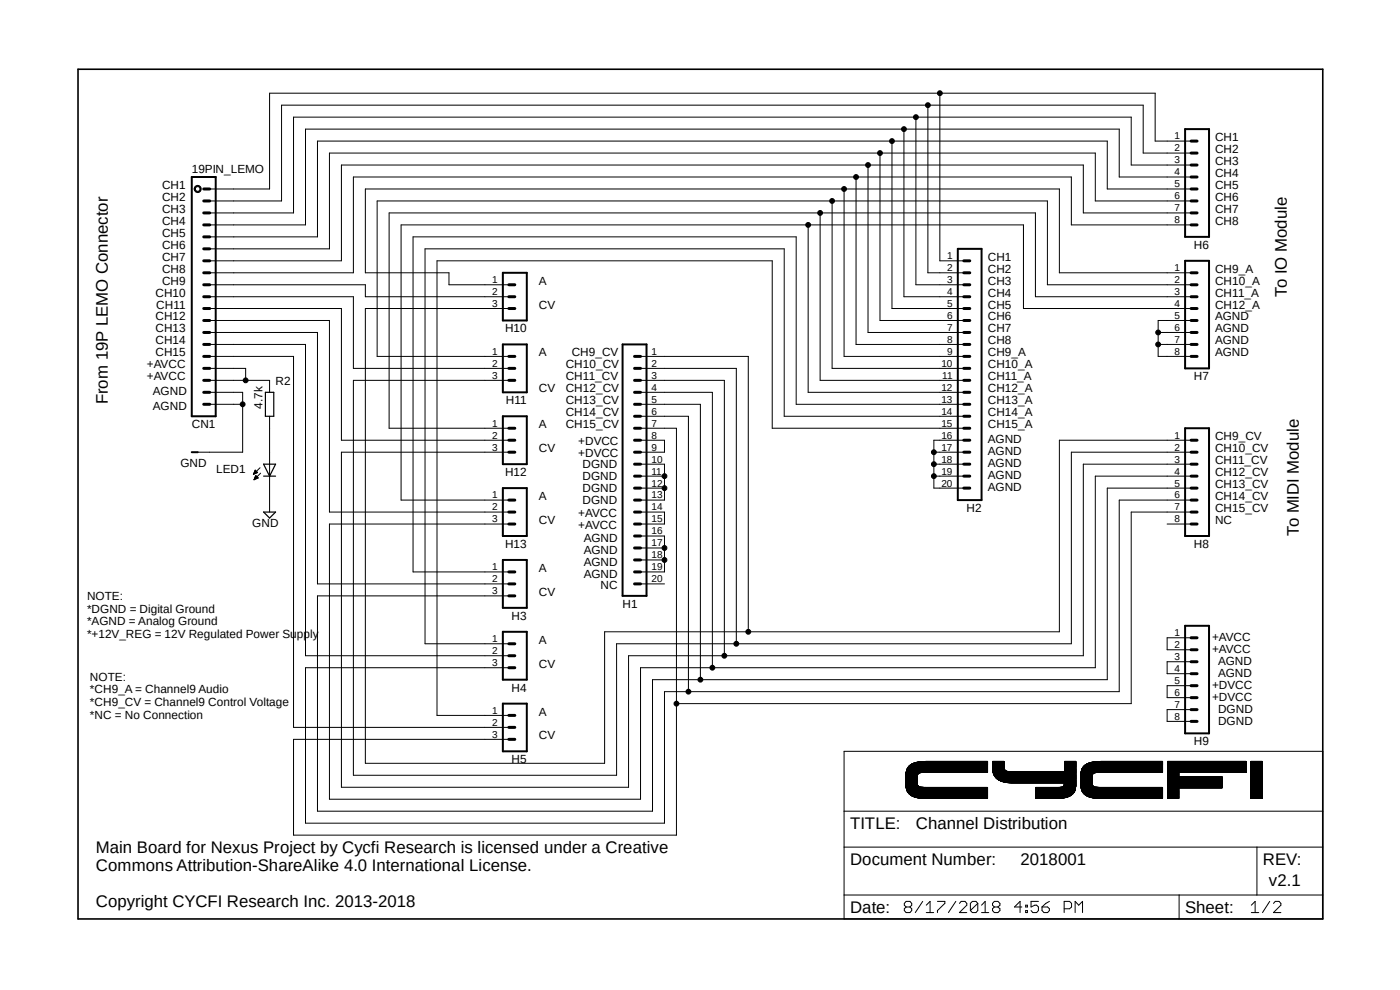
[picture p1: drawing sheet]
<svg xmlns="http://www.w3.org/2000/svg" width="297mm" height="210mm" viewBox="0 0 297 210" stroke-linecap="round" stroke-linejoin="round" font-family="sans-serif">
<path d="M16 14.4l265 181.1M281 14.4l-265 181.1" fill="none" stroke="#fff" stroke-width=".21"/>
<g fill="none" stroke="#000" stroke-width=".21">
<path d="M199.4 19.8v35.5h5.1M41.5 39.5a.75 .75 0 0 1 1.1 .3 .75 .75 0 0 1-.5 1 .75 .75 0 0 1-.9-.7h.2a.5 .5 0 0 1 .7-.5 .5 .5 0 0 1 .2 .8 .5 .5 0 0 1-.8-.1l-.1-.2h-.2zM181.6 37.5v35.6h22.9M184.1 35v35.5h20.4M186.7 32.5v35.5h17.8M189.2 29.9v35.5h15.3M191.8 27.4v35.5h12.7M194.3 24.8v35.6h10.2M196.8 22.3v35.6h7.7M252.7 29.9h-7.6v-10.1h-187.9v20.3h-12.7M252.7 32.5h-10.2v-10.2h-182.8v20.3h-15.2M252.7 35h-12.7v-10.2h-177.7v20.4h-17.8"/>
<path d="M252.7 37.5h-15.3v-10.1h-172.6v20.3h-20.3M171.4 47.7v35.5h33.1M174 45.2v35.5h30.5M176.5 42.6v35.5h28M179.1 40.1v35.5h25.4M252.7 45.2h-22.9v-10.2h-157.4v20.3h-27.9M252.7 47.7h-25.4v-10.2h-152.3v20.4h-30.5M252.7 57.9h-28v-17.8h-147.2v17.8h17.7v2.5h12.7M252.7 40.1h-17.8v-10.2h-167.5v20.3h-22.9M252.7 42.6h-20.3v-10.1h-162.5v20.3h-25.4M44.5 60.4h33v2.5h30.4M44.5 62.9h30.5v15.2h32.9"/>
<path d="M44.5 65.4h27.9v28h35.5M44.5 68h25.4v40.6h38M44.5 70.5h22.9v53.4h40.5M44.5 73.1h20.3v66h43.1M44.5 75.6h17.8v78.7h45.6M44.5 78.1h7.6v2.6M107.9 65.4h-30.4v96.5h50.8v-27.9h96.4v-40.6h28M135.9 75.6h22.8v58.4M135.9 78.1h20.3v58.5M245.7 70.5h7M245.7 73.1h7M252.7 60.4h-30.5v-17.8h-142.2v33h27.9"/>
<path d="M252.7 62.9h-33v-17.7h-137.2v45.6h25.4M252.7 65.4h-35.6v-17.7h-132v58.4h22.8M252.7 68h-7v7.6h7M44.5 80.7h12.7v2.5M44.5 83.2h7v12.7h-9.5M44.5 85.8h7M54 100h.4M54.1 99.9h.2M54.1 99.8h.1M55.2 99.2l-1.4 1.4M57.2 88.3v20.3M107.9 95.9h-35.5v71.1h60.9v-27.9h96.5v-40.6h22.9"/>
<path d="M107.9 80.7h-32.9v83.8h55.8v-27.9h96.5v-40.7h25.4M135.9 80.7h17.8v58.4M135.9 83.2h15.2v58.4M135.9 85.8h12.7v58.4M135.9 88.3h10.1v58.4M135.9 90.8h7.6v86.4h-81.2v-20.4h45.6M135.9 93.4h5.1v2.5h-5.1M135.9 98.5h5.1v7.6h-5.1M198.1 95.9h6.4M198.1 98.5h6.4M204.5 90.8h-40.7v-35.5h-71.1v96.5h15.2M204.5 85.8h-35.6v-35.6h-81.3v71.1h20.3"/>
<path d="M204.5 88.3h-38.1v-35.5h-76.2v83.8h17.7M204.5 93.4h-6.4v10.1h6.4M53.8 100.6h.1M53.8 100.5h.2M53.8 100.4h.4M53.9 100.3h.5M53.9 101.8h.1M53.9 100.2h.8M53.9 101.7h.2M54 100.2h.5M54 100.1h.4M54 101.6h.4"/>
<path d="M54 101.5h.5M54 101.4h.7M54.1 101.3h.6M54.1 101.2h.5M54.1 101.1h.4M54.2 101h.2M54.2 101h.1M54.3 100.9l.5 .5-.9 .4zM54.7 100.2l-.6-.5-.3 .9M54.7 100.2l-.9 .4M55.3 100.4l-1.4 1.4M135.9 101h5.1"/>
<path d="M135.9 103.5h5.1M135.9 108.6h5.1v2.6h-5.1M135.9 113.7h5.1v7.6h-5.1M135.9 116.2h5.1M135.9 118.8h5.1M198.1 101h6.4M247.6 111.2h5.1M252.7 103.5h-17.8v40.7h-96.5v27.9h-71v-45.7h40.5M252.7 101h-20.3v40.6h-96.5v27.9h-66v-58.3h38M252.7 106.1h-15.3v40.6h-96.4v27.9h-76.2v-33h43.1M252.7 108.6h-12.7v40.7h-96.5M135.9 123.9h5.1"/>
<path d="M252.7 135.3h-5.1v2.5h5.1M179.1 159.4h101.5v35.5h-101.5zM252.7 140.4h-5.1v2.5h5.1M252.7 145.5h-5.1v2.5h5.1M252.7 150.5h-5.1v2.5h5.1M179.1 179.7h101.5M179.1 172.1h101.5M192.2 167h17.3M192.2 167h3.7M192.2 167h3.2M192.2 166.9h2.8M192.2 166.8l2.7 .1"/>
<path d="M192.2 166.8h2.6M192.2 166.7h2.5M192.2 166.6l2.5 .1M192.2 166.6h2.5M192.2 166.5h2.4M192.2 166.4h2.4M192.2 166.3h2.4M192.2 166.2h2.4M192.2 166.1h2.4M192.2 166h2.4M192.2 165.9h2.4M192.2 165.8h2.4"/>
<path d="M192.2 165.7h2.4M192.2 165.6h2.4M192.2 165.5h2.4M192.2 165.4h2.4M192.2 165.3h2.4M192.2 165.2h2.4M192.2 165.1h2.4M192.2 165h2.4M192.2 164.9h2.4M192.2 164.8h2.4M192.2 164.7h2.4M192.2 164.6h2.4"/>
<path d="M192.2 164.5h2.4M192.2 164.4h2.4M192.2 164.3h2.5M192.2 164.2h2.5M192.2 164.1h2.6M192.2 164h2.7M192.2 164h2.8M192.2 163.9h17.3M192.3 167.3h17.2M192.3 167.2h17.2M192.3 167.1h17.2M192.3 163.8h17.2"/>
<path d="M192.3 163.7h17.2M192.3 163.6h17.2M192.3 167.4h17.2M192.3 163.5h17.2M192.4 167.6h17.1M192.4 167.5h17.1M192.4 163.4h17.1M192.4 167.7h17.1M192.4 163.3h17.1M192.4 163.2h17.1M192.4 167.8h17.1M192.4 163.1h17.1"/>
<path d="M192.5 167.9h17M192.5 163h17M192.6 168h16.9M192.6 162.9h16.9M192.6 168.1h16.9M192.6 162.8h16.9M192.7 162.8h16.8M192.7 168.2h16.8M192.7 162.7h16.8M192.7 168.3h16.8M192.7 162.6h16.8M192.8 168.3h16.7"/>
<path d="M192.8 162.6h16.7M192.9 168.4h16.6M192.9 162.5h16.6M193 168.5h16.5M193 162.4h16.5M193 162.3h16.5M193.1 168.6h16.4M193.1 162.3h16.4M193.2 168.7h16.3M193.2 162.3h16.3M193.3 168.7h16.2M193.3 162.2h16.2"/>
<path d="M193.3 162.1h16.2M193.4 168.8h16.1M193.4 162.1h16.1M193.5 168.9h16M193.5 162.1h16M193.6 168.9h15.9M193.7 169h15.8M193.7 162h15.8M193.8 161.9h15.7M193.9 169h15.6M193.9 161.9h15.6M194 169.1h15.5"/>
<path d="M194 161.8h15.5M194.1 169.1h15.4M194.3 169.2h15.2M194.3 161.8h15.2M194.4 161.7h15.1M194.6 169.2h14.9M194.6 161.7h14.9M194.9 169.3h14.6M194.9 161.6h14.6M195.2 169.3h14.3M195.4 163.9l-3.2 .1M195.6 161.5h13.9"/>
<path d="M195.7 169.4h13.8M196.4 161.5h13.1M210.6 163.3h2.5M210.6 163.2h2.5M210.6 163.1h2.4M210.6 163h2.4M210.6 162.9h2.4M210.6 162.8h2.4M210.6 162.7h2.4M210.6 162.6h2.4M210.6 162.5h2.4M210.6 162.4h2.4"/>
<path d="M210.6 162.3h2.4M210.6 162.2h2.4M210.6 162.1h2.4M210.6 162h2.4M210.6 161.9h2.4M210.6 161.8h2.4M210.6 161.7h2.4M210.6 161.6h2.4M210.6 161.5h2.4M210.7 163.7h3.2M210.7 163.6h3M210.7 163.6h2.8"/>
<path d="M210.7 163.5h2.7M210.7 163.4h2.6M210.7 163.4h2.5M210.7 163.9h17.5M210.7 163.8h17.5M210.7 163.7h17.5M210.7 164h17.5M210.8 164.1h17.4M210.8 164.3h17.4M210.8 164.2h17.4M210.9 164.3h17.3M210.9 164.5h17.3"/>
<path d="M210.9 164.4h17.3M211 164.5h17.2M211 164.7h17.2M211 164.6h17.2M211.1 164.7h17.1M211.1 164.8h17.1M211.2 164.8h17M211.2 164.9h17M211.3 165h16.9M211.4 165.1h16.8M211.5 165.2h16.7M211.6 165.3h16.6"/>
<path d="M211.7 165.4h16.5M211.8 165.4h16.4M211.9 165.5h16.3M212 165.5h16.2M212 165.6h16.2M212.2 165.7h16M212.3 165.7h15.9M212.4 165.7h15.8M212.6 165.8h15.6M212.8 165.9h15.4M213 165.9h15.2M213.2 165.9h15"/>
<path d="M213.4 166h14.8M214.1 166.1h14.1M219.8 169.4h5M219.8 169.3h5.5M219.8 169.3h5.8M219.8 169.2h6M219.8 169.1h6.6M219.8 169.1h6.7M219.8 169h6.8M219.8 168.9h7.1M219.8 168.8h7.2M219.8 168.7h7.4"/>
<path d="M219.8 168.7h7.5M219.8 168.6h7.5M219.8 168.5h7.7M219.8 168.4h7.7M219.8 168.4h7.8M219.8 168.3h7.9M219.8 168.2h8M219.8 168.1h8M219.8 168h8.1M219.8 167.9h8.2M219.8 167.8h8.2M219.8 167.7h8.2"/>
<path d="M219.8 167.6h8.2M219.8 167.6h8.3M219.8 167.5h8.3M219.8 167.4h8.3M219.8 167.3h8.3M219.8 167.2h8.3M219.8 167.2h8.4M219.8 167.1h8.4M219.8 167h8.4M224.9 167h3.3M225.3 167h2.9M225.5 166.9h2.7"/>
<path d="M225.6 166.9h2.6M225.7 166.8h2.5M225.8 166.7h2.4M225.8 166.6h2.4M225.8 166.5h2.4M225.8 166.4h2.4M225.8 166.3h2.4M225.8 166.2h2.4M225.8 166.1h2.4M225.9 163.7h2.3M225.9 163.6h2.3M225.9 163.5h2.3"/>
<path d="M225.9 163.4h2.3M225.9 163.3h2.3M225.9 163.2h2.3M225.9 163.1h2.3M225.9 163h2.3M225.9 162.9h2.3M225.9 162.8h2.3M225.9 162.7h2.3M225.9 162.6h2.3M225.9 162.5h2.3M225.9 162.4h2.3M225.9 162.3h2.3"/>
<path d="M225.9 162.2h2.3M225.9 162.1h2.3M225.9 162h2.3M225.9 161.9h2.3M225.9 161.8h2.3M225.9 161.7h2.3M225.9 161.6h2.3M225.9 161.5h2.3M226.2 169.2h-6.4M226.8 169h-7M227.2 168.7l-7.4 .1M227.5 168.5l-7.7 .1"/>
<path d="M227.7 168.3l-7.9 .1M229.3 166.9h2.9M229.3 166.8l2.7 .1M229.3 166.8h2.6M229.3 166.7h2.6M229.3 166.6h2.5M229.3 166.5h2.5M229.3 166.5h2.4M229.3 166.4h2.4M229.3 166.3h2.4M229.3 166.2h2.4M229.3 166.1h2.4"/>
<path d="M229.3 166h2.4M229.3 165.9h2.4M229.3 165.8h2.4M229.3 165.7h2.4M229.3 165.6h2.4M229.3 165.5h2.4M229.3 165.4h2.4M229.3 165.3h2.4M229.3 165.2h2.4M229.3 165.1h2.4M229.3 165h2.4M229.3 164.9h2.4"/>
<path d="M229.3 164.8h2.4M229.3 164.7h2.4M229.3 164.6h2.4M229.3 164.5h2.4M229.3 164.4h2.4M229.3 164.3h2.5M229.3 164.2h2.5M229.3 164.1h2.6M229.3 164h2.7M229.3 164h2.8M229.4 167.2h17.2M229.4 167.1h17.2"/>
<path d="M229.4 167h17.2M229.4 167h3.6M229.4 167h3.1M229.4 163.9h17.2M229.4 163.8h17.2M229.4 163.7h17.2M229.4 167.4h17.2M229.4 167.3h17.2M229.4 163.6h17.2M229.4 163.5h17.2M229.4 167.5h17.2M229.4 163.4h17.2"/>
<path d="M229.5 167.6h17.1M229.5 163.4h17.1M229.5 163.3h17.1M229.5 167.8h17.1M229.5 167.7h17.1M229.5 163.2h17.1M229.6 167.9h17M229.6 167.8h17M229.6 163.1h17M229.6 163h17M229.7 168h16.9M229.7 162.9h16.9"/>
<path d="M229.7 168.1h16.9M229.7 162.8h16.9M229.8 168.2h16.8M229.8 162.8h16.8M229.8 162.7h16.8M229.9 168.3h16.7M229.9 162.6h16.7M230 162.6h16.6M230 162.5h16.6M230 168.4h16.6M230.1 168.5h16.5M230.1 162.4h16.5"/>
<path d="M230.2 162.3h16.4M230.2 168.6h16.4M230.3 162.3h16.3M230.3 168.7h16.3M230.4 168.7h16.2M230.4 162.2h16.2M230.5 162.1h16.1M230.5 168.8h16.1M230.6 162.1h16M230.6 168.9h16M230.7 168.9h15.9M230.8 169h15.8"/>
<path d="M230.8 162h15.8M230.9 161.9h15.7M231 161.9h15.6M231 169h15.6M231.1 169.1h15.5M231.1 161.8h15.5M231.2 169.1h15.4M231.4 161.8h15.2M231.4 169.2h15.2M231.6 161.7h15M231.7 169.2h14.9M231.7 161.7h14.9"/>
<path d="M231.9 164.1l-2.6 .1M231.9 161.6h14.7M232 169.3h14.6M232.3 169.3h14.3M232.5 163.9l-3.1 .1M232.7 161.5h13.9M232.7 169.4h13.9M233.6 161.5h13M247.7 169.4h2.4M247.7 169.3h2.4M247.7 169.2h2.4M247.7 169.1h2.4"/>
<path d="M247.7 169h2.4M247.7 168.9h2.4M247.7 168.8h2.4M247.7 168.7h2.4M247.7 168.6h2.4M247.7 168.5h2.4M247.7 168.4h2.4M247.7 168.3h2.4M247.7 168.2h2.4M247.7 168.1h2.4M247.7 168h2.4M247.7 167.9h2.4"/>
<path d="M247.7 167.8h2.4M247.7 167.7h2.4M247.7 167.6h2.4M247.7 167.5h2.4M247.7 167.4h2.4M247.7 167.3h2.4M247.7 167.2h2.4M247.7 167.1h11.5M247.7 167h11.5M247.7 166.9h11.5M247.7 166.8h11.5M247.7 166.7h11.5"/>
<path d="M247.7 166.6h11.5M247.7 166.5h11.5M247.7 166.4h11.5M247.7 166.3h11.5M247.7 166.2h11.5M247.7 166.1h11.5M247.7 166h11.5M247.7 165.9h11.5M247.7 165.8h11.5M247.7 165.7h11.5M247.7 165.6h11.5M247.7 165.5h11.5"/>
<path d="M247.7 165.4h11.5M247.7 165.3h11.5M247.7 165.2h11.5M247.7 165.1h11.5M247.7 165h11.5M247.7 164.9h11.5M247.7 164.8h11.5M247.7 164.7h2.4M247.7 164.6h2.4M247.7 164.5h2.4M247.7 164.4h2.4M247.7 164.3h2.4"/>
<path d="M247.7 164.2h2.4M247.7 164.1h2.4M247.7 164h2.4M247.7 163.9h2.4M247.7 163.9h16.6M247.7 163.8h16.6M247.7 163.7h16.6M247.7 163.6h16.6M247.7 163.5h16.6M247.7 163.4h16.6M247.7 163.3h16.6M247.7 163.2h16.6"/>
<path d="M247.7 163.1h16.6M247.7 163h16.6M247.7 162.9h16.6M247.7 162.8h16.6M247.7 162.7h16.6M247.7 162.6h16.6M247.7 162.5h16.6M247.7 162.4h16.6M247.7 162.3h16.6M247.7 162.2h16.6M247.7 162.1h16.6M247.7 162h16.6"/>
<path d="M247.7 161.9h16.6M247.7 161.8h16.6M247.7 161.7h16.6M247.7 161.6h16.6M247.7 161.5h16.6M265.4 169.4h2.4M265.4 169.3h2.4M265.4 169.2h2.4M265.4 169.1h2.4M265.4 169h2.4M265.4 168.9h2.4M265.4 168.8h2.4"/>
<path d="M265.4 168.7h2.4M265.4 168.6h2.4M265.4 168.5h2.4M265.4 168.4h2.4M265.4 168.3h2.4M265.4 168.2h2.4M265.4 168.1h2.4M265.4 168h2.4M265.4 167.9h2.4M265.4 167.8h2.4M265.4 167.7h2.4M265.4 167.6h2.4"/>
<path d="M265.4 167.5h2.4M265.4 167.4h2.4M265.4 167.3h2.4M265.4 167.2h2.4M265.4 167.1h2.4M265.4 167h2.4M265.4 166.9h2.4M265.4 166.8h2.4M265.4 166.7h2.4M265.4 166.6h2.4M265.4 166.5h2.4M265.4 166.4h2.4"/>
<path d="M265.4 166.3h2.4M265.4 166.2h2.4M265.4 166.1h2.4M265.4 166h2.4M265.4 165.9h2.4M265.4 165.8h2.4M265.4 165.7h2.4M265.4 165.6h2.4M265.4 165.5h2.4M265.4 165.4h2.4M265.4 165.3h2.4M265.4 165.2h2.4"/>
<path d="M265.4 165.1h2.4M265.4 165h2.4M265.4 164.9h2.4M265.4 164.8h2.4M265.4 164.7h2.4M265.4 164.6h2.4M265.4 164.5h2.4M265.4 164.4h2.4M265.4 164.3h2.4M265.4 164.2h2.4M265.4 164.1h2.4M265.4 164h2.4"/>
<path d="M265.4 163.9h2.4M265.4 163.8h2.4M265.4 163.7h2.4M265.4 163.6h2.4M265.4 163.5h2.4M265.4 163.4h2.4M265.4 163.3h2.4M265.4 163.2h2.4M265.4 163.1h2.4M265.4 163h2.4M265.4 162.9h2.4M265.4 162.8h2.4"/>
<path d="M265.4 162.7h2.4M265.4 162.6h2.4M265.4 162.5h2.4M265.4 162.4h2.4M265.4 162.3h2.4M265.4 162.2h2.4M265.4 162.1h2.4M265.4 162h2.4M265.4 161.9h2.4M265.4 161.8h2.4M265.4 161.7h2.4M265.4 161.6h2.4"/>
<path d="M265.4 161.5h2.4M266.7 179.7v10.2M179.1 189.9h101.5M192.2 192.4l-.3-.4v-.4l.3-.4h.8l.4 .4v.4l-.4 .4M192.2 192.4l-.3 .4v.4l.3 .4h.8l.4-.4v-.4l-.4-.4M192.2 192.4h.8M195.7 191.2l-1.5 2.4M196.5 193.6h1.6M196.5 192l.8-.8v2.4M198.9 191.2h1.5v.4l-1.5 1.6v.4M202.8 191.2l-1.6 2.4M203.5 191.6l.4-.4h.8l.4 .4v.4l-1.6 1.6h1.6"/>
<path d="M207.4 191.6l-.3-.4h-.8l-.4 .4v1.6M207.4 191.6v1.6l-.3 .4h-.8l-.4-.4M207.4 191.6l-1.5 1.6M208.2 193.6h1.6M208.2 192l.8-.8v2.4M210.9 192.4l-.3-.4v-.4l.3-.4h.8l.4 .4v.4l-.4 .4M210.9 192.4l-.3 .4v.4l.3 .4h.8l.4-.4v-.4l-.4-.4M210.9 192.4h.8M216.8 192.4h-1.6l1.2-1.2v2.4M217.6 193.2h.4v.4h-.4zM217.6 192h.4v.4h-.4zM220.3 191.2h-1.6v1.2l.8-.4h.4l.4 .4v.8l-.4 .4h-.8l-.4-.4"/>
<path d="M221.1 192.4h1.1l.4 .4v.4l-.4 .4h-.7l-.4-.4zM222.6 191.2l-.7 .4-.8 .8M225.8 192.8h1.1l.4-.4v-.8l-.4-.4h-1.1v2.4M228.1 193.6v-2.4l.8 .8 .8-.8v2.4M250.1 189.9v5M265.5 193.6h1.5M265.5 192l.8-.8v2.4M269.4 191.2l-1.6 2.4M270.2 191.6l.4-.4h.8l.3 .4v.4l-1.5 1.6h1.5"/>
<circle cx="199.4" cy="19.8" r=".51"/>
<circle cx="181.6" cy="37.5" r=".51"/>
<circle cx="184.1" cy="35" r=".51"/>
<circle cx="186.7" cy="32.5" r=".51"/>
<circle cx="189.2" cy="29.9" r=".51"/>
<circle cx="191.8" cy="27.4" r=".51"/>
<circle cx="194.3" cy="24.8" r=".51"/>
<circle cx="196.8" cy="22.3" r=".51"/>
<circle cx="171.4" cy="47.7" r=".51"/>
<circle cx="174" cy="45.2" r=".51"/>
<circle cx="176.5" cy="42.6" r=".51"/>
<circle cx="179.1" cy="40.1" r=".51"/>
<circle cx="245.7" cy="70.5" r=".51"/>
<circle cx="245.7" cy="73.1" r=".51"/>
<circle cx="51.5" cy="85.8" r=".51"/>
<circle cx="52.1" cy="80.7" r=".51"/>
<circle cx="198.1" cy="98.5" r=".51"/>
<circle cx="198.1" cy="95.9" r=".51"/>
<circle cx="141" cy="116.2" r=".51"/>
<circle cx="141" cy="101" r=".51"/>
<circle cx="141" cy="103.5" r=".51"/>
<circle cx="141" cy="118.8" r=".51"/>
<circle cx="198.1" cy="101" r=".51"/>
<circle cx="153.7" cy="139.1" r=".51"/>
<circle cx="156.2" cy="136.6" r=".51"/>
<circle cx="158.7" cy="134" r=".51"/>
<circle cx="143.5" cy="149.3" r=".51"/>
<circle cx="146" cy="146.7" r=".51"/>
<circle cx="148.6" cy="144.2" r=".51"/>
<circle cx="151.1" cy="141.6" r=".51"/>
</g>
<path d="M16.6 14.7h264v180.2h-264z" fill="none" stroke="#000" stroke-width=".34"/>
<g fill="none" stroke="#000" stroke-width=".42">
<path d="M40.7 37.5h5.1v50.8h-5.1zM251.4 27.4h5.1v22.8h-5.1zM106.7 57.9h5.1v10.1h-5.1zM203.2 52.8h5v53.3h-5zM251.4 55.3h5.1v22.8h-5.1zM106.7 73.1h5.1v10.1h-5.1zM132.1 73.1h5.1v53.3h-5.1zM40.7 95.9h1.3M106.7 88.3h5.1v10.2h-5.1zM251.4 90.8h5.1v22.9h-5.1zM106.7 103.5h5.1v10.2h-5.1zM106.7 118.8h5.1v10.1h-5.1z"/>
<path d="M106.7 134h5.1v10.2h-5.1zM251.4 132.8h5.1v22.8h-5.1zM106.7 149.3h5.1v10.1h-5.1z"/>
</g>
<g fill="none" stroke="#000" stroke-width=".64">
<path d="M252.7 35h1.3M252.7 32.5h1.3M252.7 29.9h1.3M252.7 37.5h1.3M43.2 57.9h1.3M43.2 55.3h1.3M43.2 40.1h1.3M43.2 47.7h1.3M43.2 45.2h1.3M43.2 42.6h1.3M43.2 50.2h1.3M43.2 52.8h1.3"/>
<path d="M204.5 57.9h1.2M204.5 55.3h1.2M252.7 57.9h1.3M252.7 40.1h1.3M252.7 47.7h1.3M252.7 45.2h1.3M252.7 42.6h1.3M43.2 60.4h1.3M43.2 65.4h1.3M43.2 62.9h1.3M43.2 73.1h1.3M43.2 70.5h1.3"/>
<path d="M43.2 68h1.3M43.2 78.1h1.3M43.2 75.6h1.3M107.9 60.4h1.3M107.9 65.4h1.3M107.9 62.9h1.3M107.9 78.1h1.3M107.9 75.6h1.3M134.6 78.1h1.3M134.6 75.6h1.3M204.5 60.4h1.2M204.5 65.4h1.2"/>
<path d="M204.5 62.9h1.2M204.5 73.1h1.2M204.5 70.5h1.2M204.5 68h1.2M204.5 78.1h1.2M204.5 75.6h1.2M252.7 60.4h1.3M252.7 65.4h1.3M252.7 62.9h1.3M252.7 73.1h1.3M252.7 70.5h1.3M252.7 68h1.3"/>
<path d="M252.7 75.6h1.3M43.2 85.8h1.3M43.2 83.2h1.3M43.2 80.7h1.3M107.9 80.7h1.3M107.9 93.4h1.3M107.9 90.8h1.3M107.9 95.9h1.3M134.6 85.8h1.3M134.6 83.2h1.3M134.6 80.7h1.3M134.6 93.4h1.3"/>
<path d="M134.6 90.8h1.3M134.6 88.3h1.3M134.6 98.5h1.3M134.6 95.9h1.3M204.5 85.8h1.2M204.5 83.2h1.2M204.5 80.7h1.2M204.5 93.4h1.2M204.5 90.8h1.2M204.5 88.3h1.2M204.5 98.5h1.2M204.5 95.9h1.2"/>
<path d="M252.7 93.4h1.3M252.7 98.5h1.3M252.7 95.9h1.3M107.9 111.2h1.3M107.9 108.6h1.3M107.9 106.1h1.3M134.6 103.5h1.3M134.6 101h1.3M134.6 111.2h1.3M134.6 108.6h1.3M134.6 106.1h1.3M134.6 113.7h1.3"/>
<path d="M134.6 118.8h1.3M134.6 116.2h1.3M204.5 103.5h1.2M204.5 101h1.2M252.7 103.5h1.3M252.7 101h1.3M252.7 111.2h1.3M252.7 108.6h1.3M252.7 106.1h1.3M107.9 123.9h1.3M107.9 121.3h1.3M107.9 126.4h1.3"/>
<path d="M107.9 139.1h1.3M107.9 136.6h1.3M134.6 123.9h1.3M134.6 121.3h1.3M252.7 137.8h1.3M252.7 135.3h1.3M107.9 141.6h1.3M107.9 156.8h1.3M107.9 154.3h1.3M107.9 151.8h1.3M252.7 140.4h1.3M252.7 145.5h1.3"/>
<path d="M252.7 142.9h1.3M252.7 153h1.3M252.7 150.5h1.3M252.7 148h1.3"/>
</g>
<path d="M55.9 98.5h2.6l-1.3 2.5zM56.3 83.2h1.8v5.1h-1.8zM55.9 108.6h2.6l-1.3 1.3zM55.9 101h2.6" fill="none" stroke="#000" stroke-width=".25"/>
<g fill="#000">
<path d="M41.5 39.5a.75 .75 0 0 1 1.1 .3 .75 .75 0 0 1-.5 1 .75 .75 0 0 1-.9-.7h.2a.5 .5 0 0 1 .7-.5 .5 .5 0 0 1 .2 .8 .5 .5 0 0 1-.8-.1l-.1-.2h-.2z" fill-rule="evenodd"/>
<circle cx="199.4" cy="19.8" r=".51"/>
<circle cx="181.6" cy="37.5" r=".51"/>
<circle cx="184.1" cy="35" r=".51"/>
<circle cx="186.7" cy="32.5" r=".51"/>
<circle cx="189.2" cy="29.9" r=".51"/>
<circle cx="191.8" cy="27.4" r=".51"/>
<circle cx="194.3" cy="24.8" r=".51"/>
<circle cx="196.8" cy="22.3" r=".51"/>
<circle cx="171.4" cy="47.7" r=".51"/>
<circle cx="174" cy="45.2" r=".51"/>
<circle cx="176.5" cy="42.6" r=".51"/>
<circle cx="179.1" cy="40.1" r=".51"/>
<circle cx="245.7" cy="70.5" r=".51"/>
<circle cx="245.7" cy="73.1" r=".51"/>
<circle cx="51.5" cy="85.8" r=".51"/>
<circle cx="52.1" cy="80.7" r=".51"/>
<circle cx="198.1" cy="98.5" r=".51"/>
<circle cx="198.1" cy="95.9" r=".51"/>
<circle cx="141" cy="116.2" r=".51"/>
<circle cx="141" cy="101" r=".51"/>
<circle cx="141" cy="103.5" r=".51"/>
<circle cx="141" cy="118.8" r=".51"/>
<circle cx="198.1" cy="101" r=".51"/>
<circle cx="153.7" cy="139.1" r=".51"/>
<circle cx="156.2" cy="136.6" r=".51"/>
<circle cx="158.7" cy="134" r=".51"/>
<circle cx="143.5" cy="149.3" r=".51"/>
<circle cx="146" cy="146.7" r=".51"/>
<circle cx="148.6" cy="144.2" r=".51"/>
<circle cx="151.1" cy="141.6" r=".51"/>
</g>
<g font-size="3.6">
<text x="273" y="62.9" transform="rotate(-90 273 62.9)">To IO Module</text>
<text x="22.9" y="85.8" transform="rotate(-90 22.9 85.8)">From 19P LEMO Connector</text>
<text x="275.6" y="113.7" transform="rotate(-90 275.6 113.7)">To MIDI Module</text>
<text x="180.3" y="175.9">TITLE:</text>
<text x="194.3" y="175.9">Channel Distribution</text>
<text x="20.4" y="181">Main Board for Nexus Project by Cycfi Research is licensed under a Creative</text>
<text x="20.4" y="184.8">Commons Attribution-ShareAlike 4.0 International License.</text>
<text x="180.3" y="183.5">Document Number:</text>
<text x="216.5" y="183.5">2018001</text>
<text x="267.9" y="183.5">REV:</text>
<text x="269.2" y="188">v2.1</text>
<text x="20.4" y="192.4">Copyright CYCFI Research Inc. 2013-2018</text>
<text x="180.3" y="193.7">Date:</text>
<text x="251.4" y="193.7">Sheet:</text>
</g>
<g font-size="2.5">
<text x="257.8" y="29.9">CH1</text>
<text x="257.8" y="32.5">CH2</text>
<text x="257.8" y="35">CH3</text>
<text x="34.4" y="40.1">CH1</text>
<text x="40.7" y="36.8">19PIN_LEMO</text>
<text x="257.8" y="37.5">CH4</text>
<text x="257.8" y="40.1">CH5</text>
<text x="34.4" y="42.6">CH2</text>
<text x="34.4" y="45.2">CH3</text>
<text x="34.4" y="47.7">CH4</text>
<text x="257.8" y="42.6">CH6</text>
<text x="257.8" y="45.2">CH7</text>
<text x="257.8" y="47.7">CH8</text>
<text x="34.4" y="50.3">CH5</text>
<text x="34.4" y="52.8">CH6</text>
<text x="253.3" y="52.8">H6</text>
<text x="34.4" y="55.3">CH7</text>
<text x="34.4" y="57.9">CH8</text>
<text x="209.6" y="55.3">CH1</text>
<text x="209.6" y="57.9">CH2</text>
<text x="257.8" y="57.9">CH9_A</text>
<text x="33" y="63">CH10</text>
<text x="33.1" y="65.5">CH11</text>
<text x="34.4" y="60.4">CH9</text>
<text x="114.3" y="60.4">A</text>
<text x="114.3" y="65.5">CV</text>
<text x="209.6" y="60.4">CH3</text>
<text x="209.6" y="63">CH4</text>
<text x="209.6" y="65.5">CH5</text>
<text x="257.8" y="60.4">CH10_A</text>
<text x="257.8" y="63">CH11_A</text>
<text x="257.8" y="65.5">CH12_A</text>
<text x="33" y="68">CH12</text>
<text x="33" y="70.5">CH13</text>
<text x="107.1" y="70.5">H10</text>
<text x="209.6" y="68">CH6</text>
<text x="209.6" y="70.5">CH7</text>
<text x="257.8" y="70.5">AGND</text>
<text x="257.8" y="68">AGND</text>
<text x="33" y="73.1">CH14</text>
<text x="33" y="75.6">CH15</text>
<text x="114.3" y="75.6">A</text>
<text x="121.3" y="75.6">CH9_CV</text>
<text x="209.6" y="73.1">CH8</text>
<text x="209.6" y="75.6">CH9_A</text>
<text x="257.8" y="73.1">AGND</text>
<text x="257.8" y="75.6">AGND</text>
<text x="31.2" y="78.1">+AVCC</text>
<text x="31.2" y="80.7">+AVCC</text>
<text x="32.4" y="83.9">AGND</text>
<text x="58.5" y="81.7">R2</text>
<text x="114.3" y="83.2">CV</text>
<text x="120" y="78.1">CH10_CV</text>
<text x="120" y="80.7">CH11_CV</text>
<text x="120" y="83.2">CH12_CV</text>
<text x="209.6" y="78.1">CH10_A</text>
<text x="209.6" y="80.7">CH11_A</text>
<text x="209.6" y="83.2">CH12_A</text>
<text x="253.3" y="80.7">H7</text>
<text x="32.4" y="87">AGND</text>
<text x="55.7" y="86.7" transform="rotate(-90 55.7 86.7)">4.7k</text>
<text x="107.3" y="85.8">H11</text>
<text x="120" y="85.8">CH13_CV</text>
<text x="120" y="88.3">CH14_CV</text>
<text x="209.6" y="85.8">CH13_A</text>
<text x="209.6" y="88.3">CH14_A</text>
<text x="40.7" y="90.8">CN1</text>
<text x="114.3" y="90.8">A</text>
<text x="114.3" y="95.9">CV</text>
<text x="120" y="90.8">CH15_CV</text>
<text x="122.7" y="94.4">+DVCC</text>
<text x="209.6" y="90.8">CH15_A</text>
<text x="209.6" y="94">AGND</text>
<text x="257.8" y="93.4">CH9_CV</text>
<text x="257.8" y="95.9">CH10_CV</text>
<text x="38.3" y="99.1">GND</text>
<text x="45.8" y="100.2">LED1</text>
<text x="107.1" y="101">H12</text>
<text x="122.7" y="96.9">+DVCC</text>
<text x="123.6" y="99.4">DGND</text>
<text x="123.6" y="101.9">DGND</text>
<text x="209.6" y="96.6">AGND</text>
<text x="209.6" y="99.1">AGND</text>
<text x="209.6" y="101.6">AGND</text>
<text x="257.8" y="98.5">CH11_CV</text>
<text x="257.8" y="101">CH12_CV</text>
<text x="114.3" y="106.1">A</text>
<text x="123.6" y="104.4">DGND</text>
<text x="123.6" y="107">DGND</text>
<text x="209.6" y="104.2">AGND</text>
<text x="257.8" y="103.5">CH13_CV</text>
<text x="257.8" y="106.1">CH14_CV</text>
<text x="53.5" y="111.8">GND</text>
<text x="114.3" y="111.2">CV</text>
<text x="122.7" y="109.6">+AVCC</text>
<text x="122.7" y="112.2">+AVCC</text>
<text x="205.1" y="108.6">H2</text>
<text x="257.8" y="108.6">CH15_CV</text>
<text x="257.8" y="111.2">NC</text>
<text x="107.1" y="116.2">H13</text>
<text x="123.8" y="115">AGND</text>
<text x="123.8" y="117.5">AGND</text>
<text x="253.3" y="116.2">H8</text>
<text x="114.3" y="121.3">A</text>
<text x="123.8" y="120.1">AGND</text>
<text x="123.8" y="122.6">AGND</text>
<text x="127.4" y="124.9">NC</text>
<text x="18.5" y="127.3">NOTE:</text>
<text x="18.5" y="130">*DGND = Digital Ground</text>
<text x="108.5" y="131.5">H3</text>
<text x="114.3" y="126.4">CV</text>
<text x="132.1" y="128.9">H1</text>
<text x="18.5" y="132.6">*AGND = Analog Ground</text>
<text x="18.5" y="135.3">*+12V_REG = 12V Regulated Power Supply</text>
<text x="114.3" y="136.6">A</text>
<text x="257.1" y="135.9">+AVCC</text>
<text x="114.3" y="141.6">CV</text>
<text x="257.1" y="138.5">+AVCC</text>
<text x="258.4" y="141">AGND</text>
<text x="258.4" y="143.6">AGND</text>
<text x="19.1" y="144.4">NOTE:</text>
<text x="19.1" y="147.1">*CH9_A = Channel9 Audio</text>
<text x="19.1" y="149.8">*CH9_CV = Channel9 Control Voltage</text>
<text x="108.5" y="146.7">H4</text>
<text x="257.1" y="146.1">+DVCC</text>
<text x="257.1" y="148.6">+DVCC</text>
<text x="19.1" y="152.4">*NC = No Connection</text>
<text x="114.3" y="151.8">A</text>
<text x="258.4" y="151.2">DGND</text>
<text x="258.4" y="153.7">DGND</text>
<text x="108.5" y="161.9">H5</text>
<text x="114.3" y="156.8">CV</text>
<text x="253.3" y="158.1">H9</text>
</g>
<g font-size="2.1">
<text x="249.2" y="29.6">1</text>
<text x="249.2" y="32.1">2</text>
<text x="249.2" y="34.6">3</text>
<text x="249.2" y="37.2">4</text>
<text x="249.2" y="39.7">5</text>
<text x="249.2" y="42.2">6</text>
<text x="249.2" y="44.8">7</text>
<text x="249.2" y="47.3">8</text>
<text x="200.9" y="54.9">1</text>
<text x="200.9" y="57.5">2</text>
<text x="249.2" y="57.5">1</text>
<text x="104.4" y="60">1</text>
<text x="104.4" y="62.6">2</text>
<text x="104.4" y="65.1">3</text>
<text x="200.9" y="60">3</text>
<text x="200.9" y="62.6">4</text>
<text x="200.9" y="65.1">5</text>
<text x="249.2" y="60">2</text>
<text x="249.2" y="62.6">3</text>
<text x="249.2" y="65.1">4</text>
<text x="200.9" y="67.6">6</text>
<text x="200.9" y="70.2">7</text>
<text x="249.2" y="67.6">5</text>
<text x="249.2" y="70.2">6</text>
<text x="104.4" y="75.3">1</text>
<text x="104.4" y="77.8">2</text>
<text x="138.2" y="75.3">1</text>
<text x="138.2" y="77.8">2</text>
<text x="199.7" y="77.8">10</text>
<text x="200.9" y="72.7">8</text>
<text x="200.9" y="75.3">9</text>
<text x="249.2" y="72.7">7</text>
<text x="249.2" y="75.3">8</text>
<text x="104.4" y="80.3">3</text>
<text x="138.2" y="80.3">3</text>
<text x="138.2" y="82.9">4</text>
<text x="199.7" y="82.9">12</text>
<text x="199.9" y="80.3">11</text>
<text x="138.2" y="85.4">5</text>
<text x="138.2" y="88">6</text>
<text x="199.7" y="85.4">13</text>
<text x="199.7" y="88">14</text>
<text x="104.4" y="90.5">1</text>
<text x="104.4" y="93">2</text>
<text x="104.4" y="95.6">3</text>
<text x="138.2" y="90.5">7</text>
<text x="138.2" y="93">8</text>
<text x="138.2" y="95.6">9</text>
<text x="199.7" y="90.5">15</text>
<text x="199.7" y="93">16</text>
<text x="199.7" y="95.6">17</text>
<text x="249.2" y="93">1</text>
<text x="249.2" y="95.6">2</text>
<text x="138.2" y="98.1">10</text>
<text x="138.2" y="100.7">11</text>
<text x="199.7" y="98.1">18</text>
<text x="199.7" y="100.7">19</text>
<text x="249.2" y="98.1">3</text>
<text x="249.2" y="100.7">4</text>
<text x="104.4" y="105.7">1</text>
<text x="138.2" y="103.2">12</text>
<text x="138.2" y="105.7">13</text>
<text x="199.7" y="103.2">20</text>
<text x="249.2" y="103.2">5</text>
<text x="249.2" y="105.7">6</text>
<text x="104.4" y="108.3">2</text>
<text x="104.4" y="110.8">3</text>
<text x="138.2" y="108.3">14</text>
<text x="138.2" y="110.8">15</text>
<text x="138.2" y="113.4">16</text>
<text x="249.2" y="108.3">7</text>
<text x="249.2" y="110.8">8</text>
<text x="138.2" y="115.9">17</text>
<text x="138.2" y="118.4">18</text>
<text x="104.4" y="120.9">1</text>
<text x="104.4" y="123.5">2</text>
<text x="138.2" y="120.9">19</text>
<text x="138.2" y="123.5">20</text>
<text x="104.4" y="126">3</text>
<text x="104.4" y="136.2">1</text>
<text x="249.2" y="134.9">1</text>
<text x="249.2" y="137.5">2</text>
<text x="104.4" y="138.7">2</text>
<text x="104.4" y="141.3">3</text>
<text x="249.2" y="140">3</text>
<text x="249.2" y="142.5">4</text>
<text x="249.2" y="145.1">5</text>
<text x="249.2" y="147.6">6</text>
<text x="104.4" y="151.4">1</text>
<text x="104.4" y="154">2</text>
<text x="249.2" y="150.2">7</text>
<text x="249.2" y="152.7">8</text>
<text x="104.4" y="156.5">3</text>
</g>
</svg>
